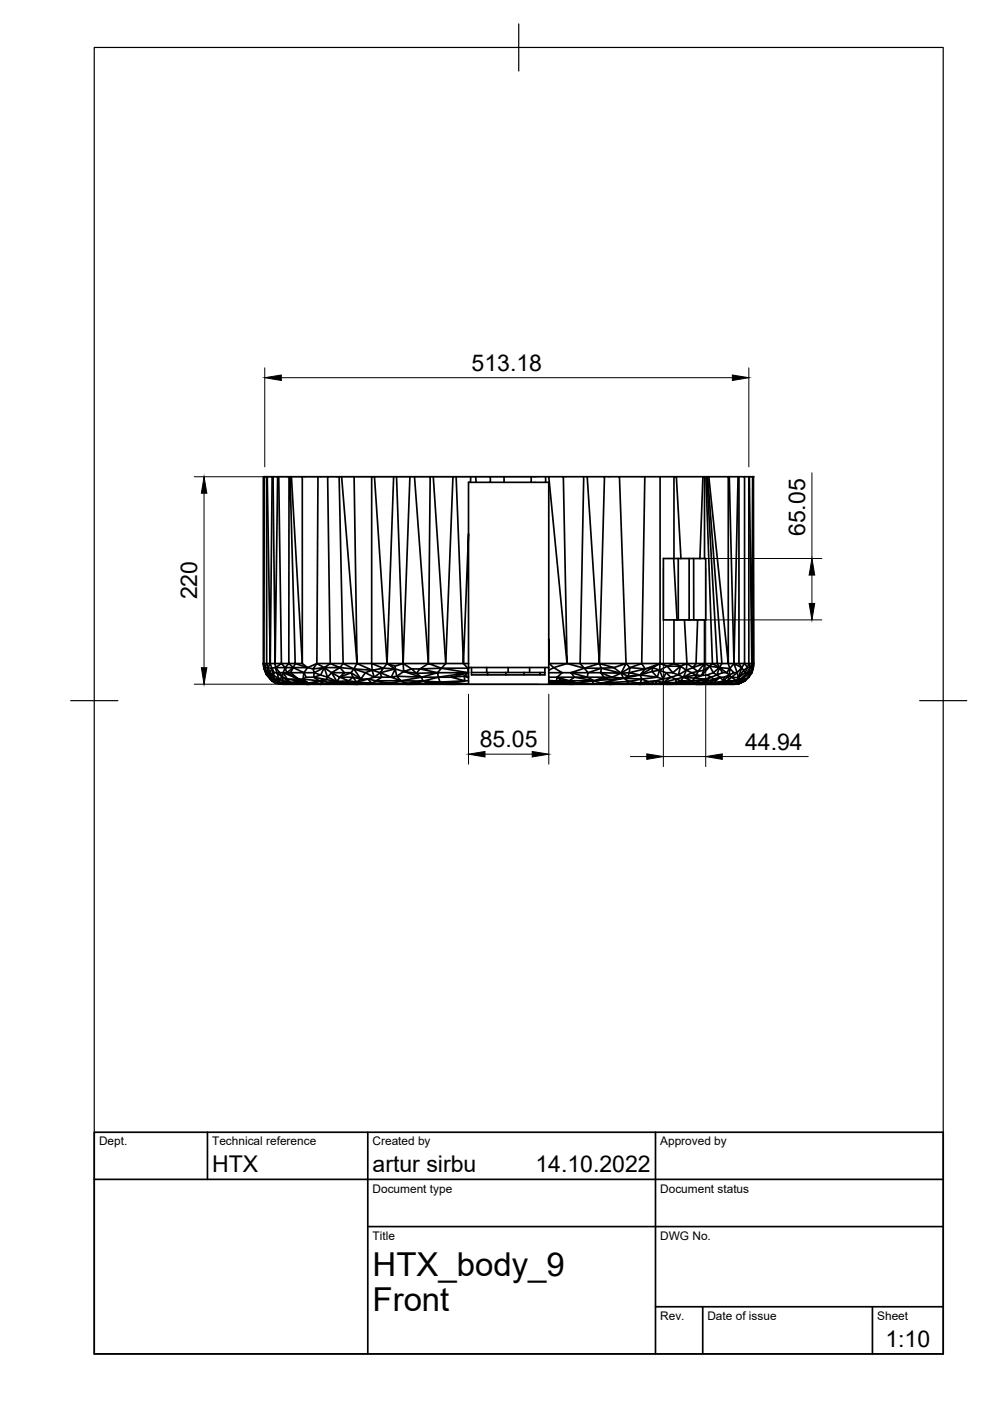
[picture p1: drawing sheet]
<svg xmlns="http://www.w3.org/2000/svg" width="210mm" height="297mm" viewBox="0 0 210 297" stroke-linecap="round" stroke-linejoin="round" font-family="sans-serif">
<!-- layer: Visible -->
<g fill="none" stroke="#000" stroke-width=".36">
<path d="M55.8 101.1h.2v39.6h-.2zM56 101.1h.5v39.6M56.5 101.1h.2M56.7 101.1h1l-.4 39.6zM57.7 101.1h.2l.4 39.6 .6-39.6h-1M58.9 101.1h.2l.6 39.6h-1.4M59.1 101.1h2.2M61.3 101.1h.2l1.1 39.6h-1.4zM61.5 101.1h.3l2.3 39.6h-1.5M61.8 101.1h2.3v39.6l1.1 .8M64.1 101.1h3.3l-.2 39.6M67.4 101.1h2.1"/>
<path d="M71.9 101.1h-2.4l.5 39.6M72.4 101.1h6.4M75.1 101.1l.6 39.6-3.3-39.6h-.5l.8 39.6M79.4 101.1h8.5M79.4 101.1h-.6v39.6M79.4 101.1l2.7 39.6h-3.3M83.5 101.1l-1.4 39.6M84.1 101.1l1.4 39.6 1.4-39.6M87.9 101.1l2.9 39.6h-5.3M87.9 101.1h3.3l-.4 39.6-1.8 1.1M91.2 101.1h4.8M91.9 101.1l2.6 39.6"/>
<path d="M96.7 101.1h-.7l-1.5 39.6M96.7 101.1l1.6 39.6 1-27.5v27.5M96.7 101.1h3.1M99.8 101.1v1.2h-.5v10.9M99.8 101.1h1.1v1.2h-1.1M100.9 101.1h3.1v1.2h-3.1M104 101.1h2.9v1.2M104 102.3h2.9M106.9 101.1h9.5M112.6 101.1v1.2h-5.7M115.7 101.1v1.2h-3.1M115.7 102.3h.7v33.2"/>
<path d="M116.4 101.1h3l.8 39.6zM119.4 101.1h4.4l-.8 39.6 .9 1M123.8 101.1h.7M124.5 101.1h3.7l-1.1 39.6zM128.2 101.1h3.1l1.4 39.6M131.3 101.1h5.4l-.6 39.6M136.7 101.1h3.3M140 101.1h2.9M140 101.1v39.6M142.8 118.4l.8 13M142.9 101.1h.5l1 17.3M142.9 101.1v17.3"/>
<path d="M143.4 101.1h5.6l-.6 17.3M143.8 118.4v13M144.4 118.4h4M144.4 118.4h-3.7v13h2.2M146.1 118.4v13M147.1 118.4v13M148.4 118.4h1.2v13h-1.7M149 101.1h.4v17.3M149.4 101.1h.3M149.9 101.1l2.2 39.6h-1.1M150 101.1l3.1 39.6h-1l.4 .8 .6-.8h1.3M150.3 101.1h4.1v39.6l-4.1-39.6h-.6l1.3 39.6"/>
<path d="M154.4 101.1h2.1M154.6 101.1l1 39.6h-1.2M156.5 101.1l-.9 39.6h1.1M156.5 101.1h.2v39.6M156.7 101.1h1.2v39.6h-1.2M157.9 101.1h1M158.8 101.1v39.6M158.9 101.1h.7l-.2 39.6zM159.6 101.1l.1 39.6h-.9l.2 .8M159.6 101.1l.1 40.2M142.9 131.4h5l-.3 9.3h-2l-.5-9.3M142.9 131.4v9.3"/>
<path d="M149.4 131.4v9.3M55.8 140.7l.2 1.1zM55.8 140.7l.3 .8-.1 .3M55.9 141.5l.5 1.4-.4-1.1M56 140.7h.5M56 140.7l.1 .8 .4-.8M56 141.8l.7 .8M56.1 141.5l.7 .1-.1 1zM56.4 142.9l1.2 1.4zM56.5 140.7h.8l-.5 .9zM56.8 141.6l.8 .1-.3 .9M57.2 143.1l1 .9-.2 .1z"/>
<path d="M57.2 143.1l-.5-.5 1.3 1.5M57.3 142.6l.7 .5 .2 .9zM57.3 142.6l-.5-1 .4 1.5M57.3 142.6l-.1 .5M57.6 144.3l.7 .4zM57.8 144.4l1.4 .5M58 143.1l1.1 .9h-.9M58 144.1l-.4-.1-.9-1.4-.3 .3 1.2 1.1 .2 .4M58 144.1l1.2 .5M58.2 142.6h.5M58.2 142.6l-.2 .5M58.2 144l1 .6"/>
<path d="M58.3 144.7l1.7 .4zM58.3 144.7l1.2 .3zM58.4 141.5l.3 1.1h1.3l.5-1.1M58.4 141.5l-.8 .2 .6 .9M58.4 141.5l-.1-.8h-1l.7 2.4M58.7 142.6l2.8 2.1-1.5-.4-.1-.7-.8 .4zM59.1 144l1.9 .9 4.4 .2h-5.4l1-.2h-1.8M59.2 144.6l-.1-.6 1.9 .9-1.8-.3v.3M59.5 145h.1M59.7 140.7h1.5l-.7 .8M59.7 140.7l-1.3 .8M59.7 140.7l.8 .8"/>
<path d="M59.9 143.6l1 .4 .6 .7 2.4-.2-3-.5M60 142.6l3.3 1.4-2.5-1.4M60 142.6h.8M60 142.6l.9 1.4M60.5 141.5h-2.1l1 1.1 .5 1 .1-1M60.5 141.5h1.7l-1.4 1.1zM60.9 144h2.4M61 144.9l.5-.2 1.1 .2zM61.2 140.7l1 .8M62.2 141.5l-.6 1.1h-.8M62.2 141.5l2.2 1.1h-2.8l1.7 1.4M62.2 141.5h3l-.8 1.1-.2 1.4"/>
<path d="M62.2 141.5l.4-.8 2.6 .8M63.3 144h.9l1.2 .9-2.1-.9 .6 .5-1.3 .4 2.8 .2M64.2 144l3.5 .3-.9 .5-1.4 .1 2.3-.6M64.7 144.9h.7l-1.5-.4 .8 .4 .7 .2M64.9 143.6h1.6l1.2 .7 2.2 .4-1.1 .3 4.3-.1 2.7 .2M65.4 144.9h1.2l-1.2 .2zM66.4 141.8l2.3-.3-2.1 1.1zM66.6 144.9l1.4 .2h-2.6M66.6 144.9l.2-.1 1.2 .3M66.6 142.6h-2.2l.5 1-.7 .4M67.2 140.7l-.8 1.1-1.2-.3M67.2 140.7h5.5"/>
<path d="M67.2 140.7l-2 .8M67.2 140.7l1.5 .8M67.7 144.3l1.1 .7-2-.2M68 145.1h7.8zM68 143.1l-1.5 .5 2.7 .5-1.5 .2M68 143.1l-1.4-.5-.1 1M68 143.1l1.4 .5-.2 .5 2.2 .4-1.1-1.9 1.7 1-.6 .9 2.5-.2-.8 .6-3.2-.2 1.5-.2 1.7 .4M68 143.1l.7-1.6 .7 2.1M68.7 141.5l1.3-.8 2.1 .8-1.8 1.1-1.6-1.1h3.4M72.1 141.5l.9 1.1h1.4M72.1 141.5l2.9 .3M72.7 140.7h6.1"/>
<path d="M72.7 140.7l-.6 .8M72.7 140.7l2.3 1.1M73.1 144.9l2.5-.3 3.2 .3zM73.9 144.3l-1.9-.7 1-1h-2.7l-.9 1 2 .9M73.9 144.3l1.7 .3M74.4 142.6l2.1 1.4M74.8 143.6l-.4-1-2.4 1h2.8l-.9 .7M74.8 143.6l1.7 .4-.9 .6zM75 141.8l2.4 .8-.9 1.4zM75 141.8l-.6 .8M75.7 140.7l3.2 1.4-3.9-.3zM76.5 144h1.5l-2.4 .6"/>
<path d="M77.4 142.6l1.5-.5 .4 1.5 1.3-1 .3 1h2.1l-2.4-1M77.4 142.6l1.9 1M77.9 145.1l4.8-.2 3.8 .2-.2-.2h2l-1.8 .2zM78 144l1.3-.4h1.6l-1.1 .7zM78 144l.8 .9h3.9l-2.9-.6-1 .6-.9 .2h-2.1M78.9 142.1l2.4-.4-.7 .9zM79.8 144.3h5.2M81.3 141.7l-2.5-1 .1 1.4M82.1 140.7l1.7 1.1-2.5-.1zM82.1 140.7h3.4M82.1 140.7l1.7 .6M82.7 144.9l2.3-.6 1.3 .6z"/>
<path d="M83 143.6l1.1-.2 .9 .9zM83.8 141.3v.5l1.8 .6M83.8 141.3l1.7-.6 .1 1.7M83.8 141.8l-3.2 .8M84.1 143.4l-.3-1.6-.8 1.8M85 144.3l4.7 .1-3.4 .5M85 144.3l4.4-.7 .3 .8M85.5 140.7l1.8 1.1-1.7 .6 2.7 .4M85.6 142.4l3.8 1.2-5.3-.2M85.6 142.4l-1.5 1M86.5 145.1h9.4zM87.3 141.8h1.7l-.7 1z"/>
<path d="M88.3 142.8l4.5-.2-3.4 1M88.3 142.8l1.1 .8M89 141.8l4.6-.1-.8 .9zM89.7 144.4l3.2-.8 .4 1-3.6-.2 1.9 .3M89.7 144.4l-1.4 .5 2.8 .1M89.7 144.4l1.4 .6M90.8 140.7h3.7l-.9 1zM91.1 145l.5-.3 1.7-.1zM92.8 142.6h6.5l-6.4 1zM93.6 141.7l5.7 .9-3.6 1 2.9 .7-.2-.9-2.7 .2h-6.3M93.6 141.7h5.6l.1 .9M94.5 140.7h4.8"/>
<path d="M98.3 140.7l.9 1M98.4 143.4l.9 .3v.6h-.7M99.2 141.7h.1M99.3 142.6l-.9 .8h.9M99.3 145l-3.2-.2 2.5-.5-5.3 .3 2.8 .2-5 .2M99.3 145l-3.4 .1M99.3 144.3v.7M99.3 141.7v2M99.3 141.5h17.1M99.3 145.1h17.1M99.3 140.7v1M99.3 141.7h-.1"/>
<path d="M100 141.5v1.6h15.5v-1.6M100 142.6h11.1M103.2 141.5v1.1M103.4 142.6v.5M107.3 142.6v.5M107.7 141.5v1.1M111.1 142.6h3.4v.5M111.1 142.6v.5M112.3 141.5v1.1M114.5 142.6h1M116.4 142.1v2.5M116.4 144.6v.3"/>
<path d="M116.4 140.9v1.2l1-.6M116.4 144.6l1.6-.2-1.1 .3M116.4 143.6h1.7l-.1 .8-1.6-.1M116.4 145l5.1 .1h-5.1M116.4 140.9v-.2l1 .8M116.4 144.9v.2M116.9 144.7l-.5 .1M117.4 141.5l1.8 1.1h-2.8M117.4 141.5l2.8-.8 3.7 1M120.7 144.3l-1.8-.1-.9 .2 4.2 .5-5.3-.2M120.7 144.3h5.3l-3.8 .6zM120.7 144.3l-4.3 .1"/>
<path d="M120.7 144.3l1.1-.7 4.2 .7M121.1 142.6h-1.9l-1.1 1 .8 .6M121.1 142.6l3.4 1h-2.7M121.1 142.6l2.8-.9 .8 .9zM121.1 142.6l.7 1M121.5 145.1l.7-.2 7.2 .2zM121.8 143.6h-3.7l2.6 .7M122.2 144.9h-5.8M123.9 141.7h3.6l-2.8 .9M124.5 143.6h3.5l-2 .7 1.4 .6-1.9 .1M124.5 143.6l1.5 .7M124.7 142.6h2.7l.6 1h1.8l-3.8 .7"/>
<path d="M124.7 142.6l-.2 1M126 144.3l-.5 .7M127.1 140.7h-10.7v-5.2v5.4M127.1 140.7l.4 1 2.7-.2-3.1-.8-3.2 1M127.1 140.7h5.6l-2.5 .8 1.5 1.2 1-2M127.4 144.9l5.4 .1-3.4 .1zM127.4 142.6l2.4 1 1.9-.9M127.5 141.7l4.2 1-4.3-.1zM129.8 143.6l2.4 .2M131.7 142.7l1.7-.1 3.4-.8-1.1 1.3-2.3-.5-.2 .8zM131.7 142.7l.5 1.1M132.2 143.8l1.2 .7-6 .4 4.8-1.1-6.2 .5"/>
<path d="M132.2 143.8l3.5-.7 .4 .9M132.2 143.8l3.9 .2M132.7 140.7l.9 .8-1.9 1.2M132.7 140.7h7.3M133.4 144.5l2.7-.5-.4 .9M133.4 144.5l-.6 .5 2.9-.1M133.4 144.5l2.3 .4M135.7 144.9l-6.3 .2h6.1M135.7 144.9h2.5l-2.7 .2M135.7 144.9l3.1-.5-.6 .5 1.2 .1-3.9 .1M135.7 143.1l-2.5 .3-1 .4M135.7 143.1l2.6-.7 1.1 1.2"/>
<path d="M135.7 143.1l3.7 .5M136.1 144l1.2 .5-1.6 .4M138.4 141.5l1.4 .6-1.5 .3 .1-.9-2.7 1.6M138.4 141.5l-1.6 .3-3.2-.3-.2 1.1M138.8 144.4l.6 .6 2.2 .1h-6.1M138.8 144.4l1.8-.4 .1 .7M138.8 144.4l-1.5 .1M139.4 143.6l-3.3 .4M139.8 142.1l.8 1.9 1.6-.4-1.5 1.1M139.8 142.1l1.4 .5-.6 1.4-1.2-.4zM140 140.7l-3.2 1.1-.7-1.1-2.5 .8M140 140.7l-.2 1.4 1.7-.8"/>
<path d="M140 140.7l-1.6 .8M140.7 144.7h2.5l-1 .2h1.3l-.3-.2 3.8 .2h-3.5M141.5 141.3h2.8l-1.7 1.3M141.5 141.3l1.1 1.3M142.2 143.6l1.2 .4-2.7 .7 1.5 .2-2.8 .1 1.3-.3-1.9-.3M142.6 142.6h-1.4l1 1M142.6 142.6l1.2 .5M142.9 140.7l1.4 .6 1.3-.6h-2.7l-1.4 .6M142.9 140.7h-2.9l1.5 .6M143.4 144l1 .3-1.2 .4zM143.8 143.1l1.1 .5-1.5 .4M143.8 143.1l-1.6 .5"/>
<path d="M144.3 141.3l1.2 .8-1.7 1zM144.9 143.6l1.7-1 1.1 .5zM146.7 144.4l.7 .3-.4 .2zM146.7 144.4l2.7-.4-2 .7h1.7M146.9 141.5l-1.4 .6 1.1 .5M146.9 141.5l.7-.8h1.8l-2.5 .8-1.3-.8-.1 1.4-.6 1.5-.5 .7M146.9 141.5l1.1 .9M147.3 143.8l2.1 .2M147.7 143.1l-.4 .7 1.5-.6M148 142.4l1.4-1.7-.2 1.4-1.2 .3-.3 .7M148 142.4l-1.4 .2M149.1 144.7l1.6-1.1 .7 .4z"/>
<path d="M149.4 140.7h1.6l-.5 .6M149.4 140.7l1.1 .6M149.6 145l-.5-.3-1.4 .4h7.9M150.5 141.3l-1.7 1.9 1.1-.1M150.5 141.3l-1.3 .8-.4 1.1-1.1-.1M150.5 141.3l.7 1.3-1.3 .5 .8 .5-1.3 .4-.3 .7M150.5 141.3l2 .2-1.3 1.1 .8 .5-1.3 .5M150.7 144.6l2-1-1.3 1.1zM151 140.7l1.5 .8M152 143.1l.7 .5-1.3 .4-.7 .6-1.6 .1-1.4 .4h-6.1l6.3-.1-3.5-.7 2.3 .1 .6-.6-2.4-.2 1.8 .8M152.5 141.5l.7 1.1-1.2 .5zM152.8 145l3.3-.1-.5 .2-6-.1"/>
<path d="M152.8 145l-.4-.4-2.8 .4M153.4 144.3l-.6 .7 1.5-.7M153.4 144.3l-3.8 .7M153.5 143.6h-.8l.7 .7M154.1 144.9l2.1-.6-3.4 .7M154.3 144.3h1.9l-.1 .6 .9-.9v.3M154.4 140.7l.3 1M154.6 143.1l-.3 1.2 .8-.7-.5-.5-1.2 1.2h.9M154.6 143.1l-1.1 .5-.1 .7M154.7 141.7l.9 .9-1 .5zM154.7 141.7l-.6 .9 .5 .5M154.7 141.7l-2.2-.2 1.6 1.1h-.9"/>
<path d="M155.1 143.6l1.2-1 .3 1.1zM155.6 145.1h-7.9h7.4M155.6 145.1h.2M155.6 140.7l.7 1.9 .9-1.1-1.6-.8-.9 1M155.6 142.6h.7M155.8 145.1l.9-.2zM156 145.1h-.9M156 145l1.1-.3-1.5 .4 .4-.1-.2 .1M156.6 143.7l1.1-1.6 .3 .5-1.4 1.1 .4 .3-.8 .3M156.7 144.9l.5-.2zM156.7 140.7l.5 .8 .7-.8M156.9 144.9l-.9 .2"/>
<path d="M157 144.3l.6-.5 .5 .2zM157 144.3l-.9 .6 1-.2M157 144.3l.1 .4M157.1 144.7l-.4 .2-.9 .2M157.8 144.3h.2l-.7 .3M157.8 144.3l-.7 .4h.1M157.8 144.3l-.6 .4M158.5 141.5l-.8 .6-.5-.6-.6 2.2-.4 .6-1.1-.7M158.6 143.6l-.5 .4-.3 .3M158.8 140.7h-.9l.6 .8M158.8 140.7l-.3 .8M158.8 143.6l-.8 .7-.7 .4"/>
<path d="M159 142.6l-.7 .1-.7 1.1M159 142.6h.2l-.6 1M159 142.6l-.4 1M159 142.6l-1.4 1.2M159 141.5h.5l-.5 1.1M159 141.5h-.5l-.5 1.1 .3 .1-1.3 1.3 .6-.2M159 141.5l-.7 1.2 .5-.3M159.4 142.6l-.8 1h.2M159.4 142.6l-.6 1M159.5 141.5l-.1-.8-.6 1.7 .2 .2M159.7 141.8v-.5l-.3 1.3M159.7 141.8l.1-1.1-.6 1.9h.2"/>
<path d="M159.7 141.8l-.3 .8"/>
</g>
<circle cx="159.6" cy="101.1" r=".18" fill="#000"/>
<!-- layer: Border -->
<path d="M20 10.1h180v276.9h-180zM110 5.1v10M15 148.6h10M195 148.6h10" fill="none" stroke="#000" stroke-width=".25"/>
<!-- layer: TitleBlock -->
<path d="M20 240.1h180v46.9h-180zM20 250h180M44 240.1v9.9M78 240.1v46.9M139 240.1v46.9M78 260.1h122M139 277.1h61M149 277.1v9.9M185 277.1v9.9" fill="none" stroke="#000" stroke-width=".36"/>
<!-- layer: Dimensions -->
<g fill="none" stroke="#000" stroke-width=".21">
<path d="M56.1 78v21M158.8 78v21M59.6 80.1h95.7M41.2 101.1h73.1M43.3 104.6v37M142.7 118.4h31.5M172.1 100.3v18.1M140.7 120.5v42M142.7 131.4h31.5M149.6 120.5v42M172.1 121.9v6M41.2 145.1h73.1"/>
<path d="M99.3 147.2v14.8M102.8 159.9h10M116.4 147.2v14.8M133.6 160.4h3.5M140.7 160.4h8.9M153.1 160.4h18.3"/>
</g>
<path d="M56.1 80.1l3.5-.6v1.2zM155.3 79.5l3.5 .6-3.5 .6zM43.3 101.1l.6 3.5h-1.2zM171.6 127.9h1.1l-.6 3.5zM172.1 118.4l.6 3.5h-1.1zM42.7 141.6h1.2l-.6 3.5zM99.3 159.9l3.5-.6v1.2zM112.8 159.3l3.6 .6-3.6 .6zM137.1 159.8l3.6 .6-3.6 .6zM149.6 160.4l3.5-.6v1.2z" fill="#000" stroke="#000" stroke-width=".21"/>
<g font-size="7">
<text x="79" y="270.6">HTX_body_9</text>
<text x="79" y="278.1">Front</text>
</g>
<g font-size="4.9">
<text x="100" y="78.6">513.18</text>
<text x="170.7" y="113.7" transform="rotate(-90 170.7 113.7)">65.05</text>
<text x="41.8" y="127.1" transform="rotate(-90 41.8 127.1)">220</text>
<text x="101.7" y="158.4">85.05</text>
<text x="158" y="158.9">44.94</text>
<text x="45" y="248.5">HTX</text>
<text x="79" y="248.5">artur sirbu</text>
<text x="113.5" y="248.5">14.10.2022</text>
<text x="187.7" y="285.7">1:10</text>
</g>
<g font-size="2.5">
<text x="21" y="242.9">Dept.</text>
<text x="45" y="242.9">Technical reference</text>
<text x="79" y="242.9">Created by</text>
<text x="140" y="242.9">Approved by</text>
<text x="79" y="252.8">Document type</text>
<text x="140" y="252.8">Document status</text>
<text x="79" y="262.9">Title</text>
<text x="140" y="262.9">DWG No.</text>
<text x="140" y="279.9">Rev.</text>
<text x="150" y="279.9">Date of issue</text>
<text x="186" y="279.9">Sheet</text>
</g>
</svg>
